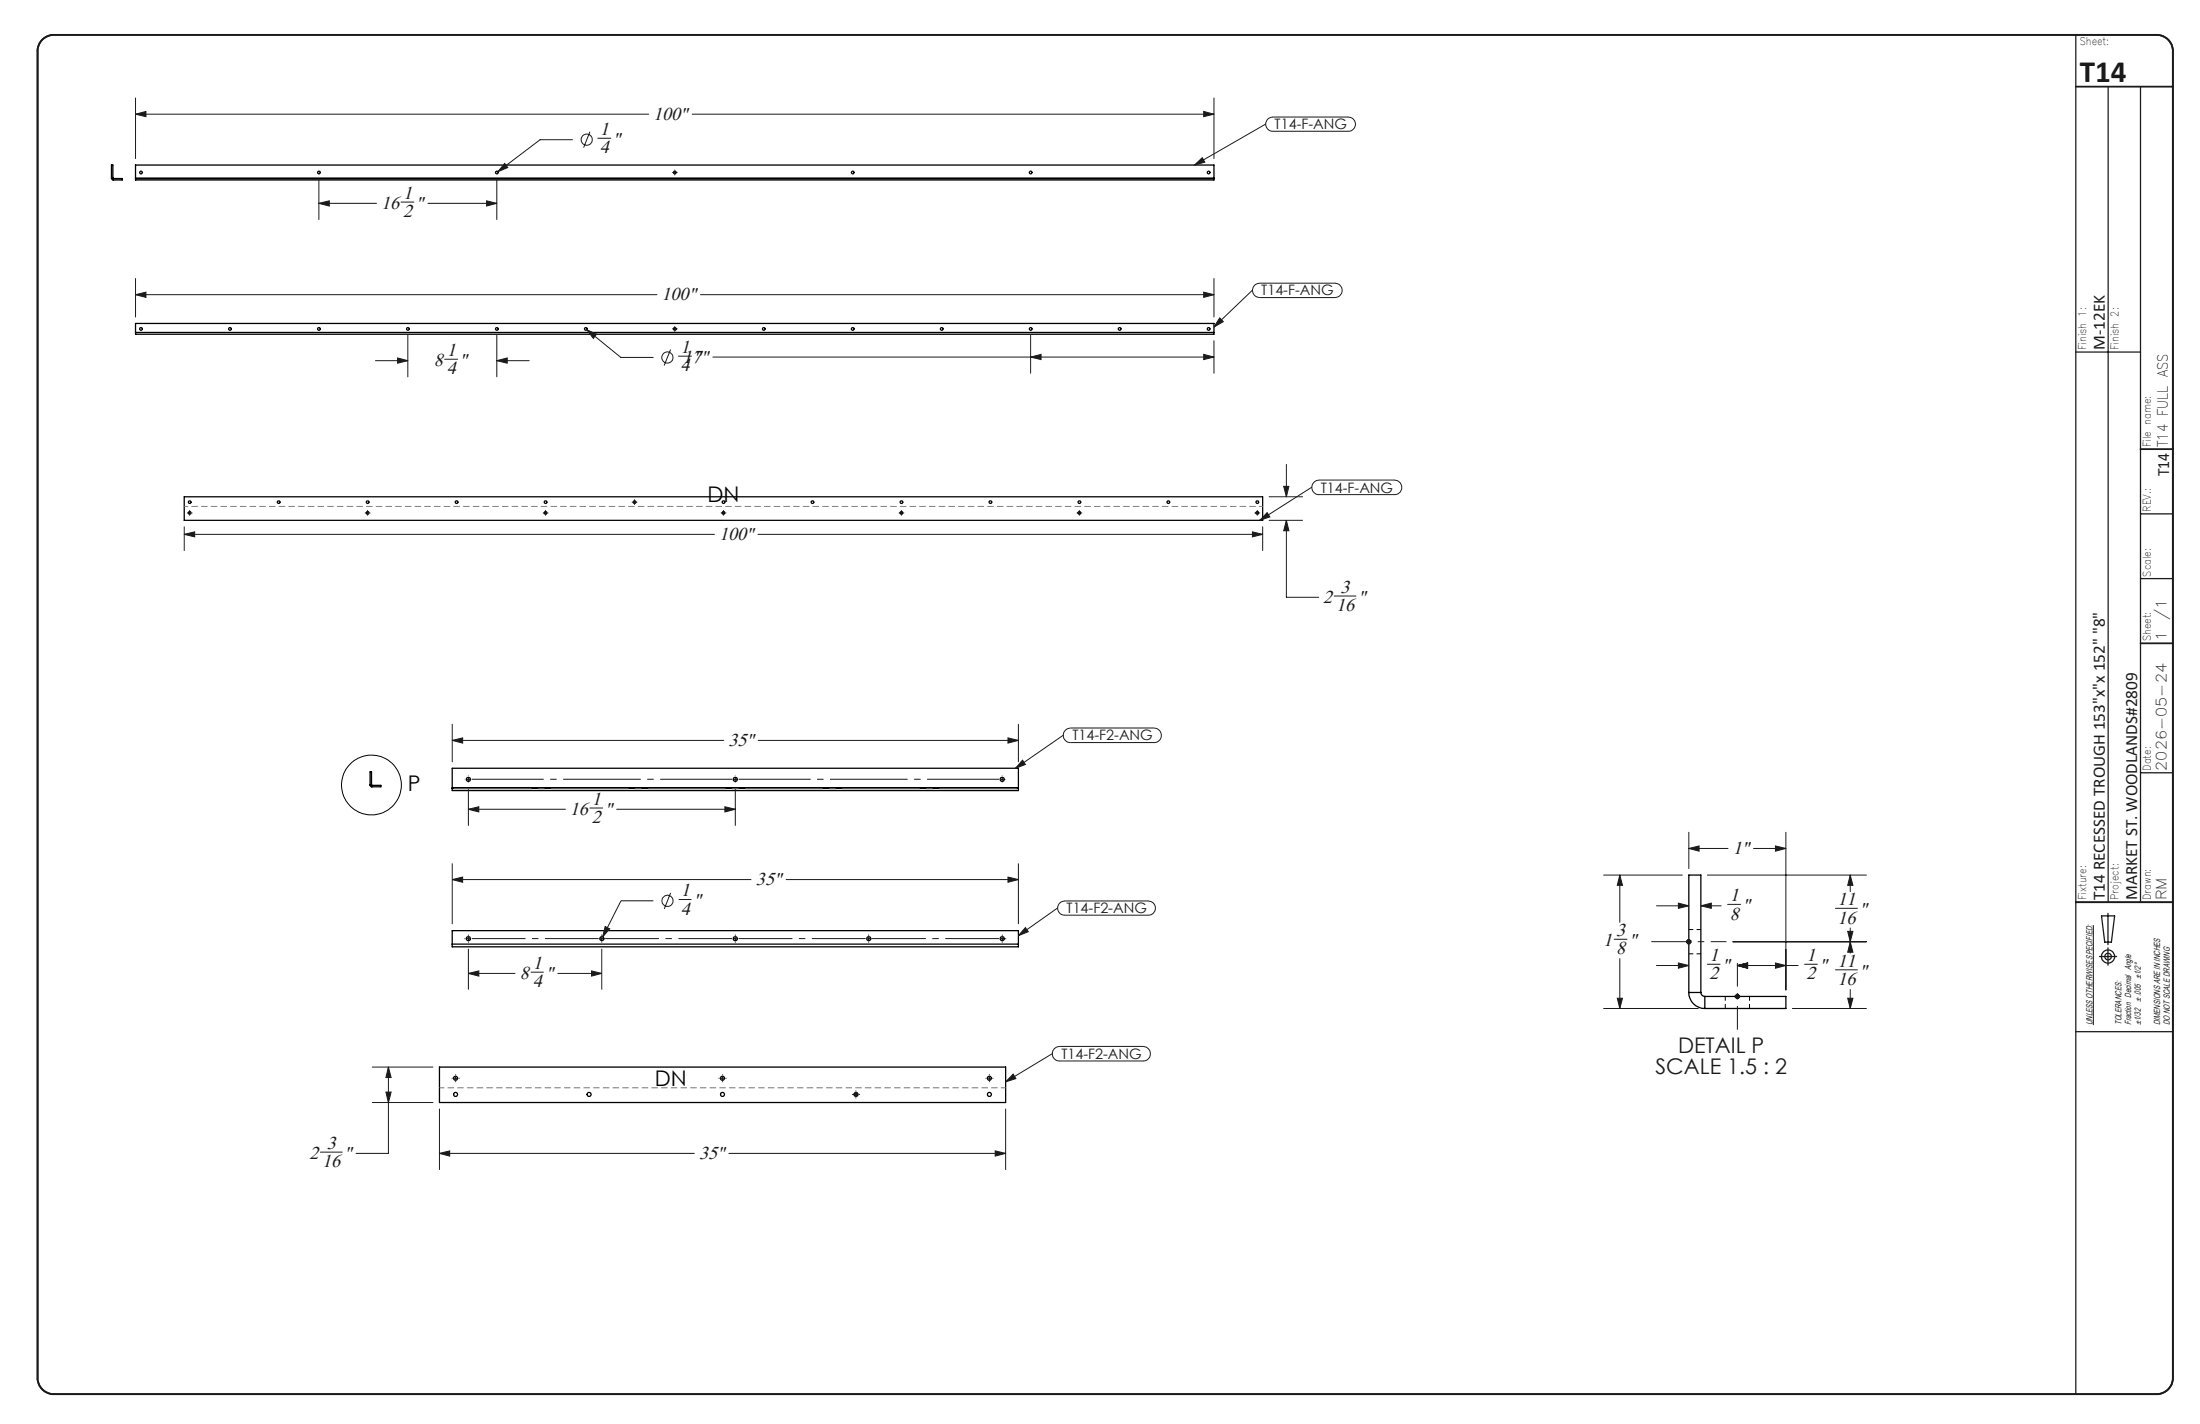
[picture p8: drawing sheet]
<svg xmlns="http://www.w3.org/2000/svg" width="432mm" height="279mm" viewBox="0 0 432 279" stroke-linecap="round" stroke-linejoin="round" font-family="sans-serif">
<g fill="none" stroke="#191924" stroke-width=".2">
<path d="M26.6 19.2v11.9M238.3 19.2v11.9M26.6 22.4l2-.5v1zM26.6 22.4h100.7M62.6 39.9l2-.5v1zM62.6 35.1v8M62.6 39.9h11.3M78.7 39.7h2.5M84 39.9h13.5M95.5 39.4l2 .5-2 .5zM97.5 35.1v8M99.1 32.1l.6 .8-2 .8z"/>
<path d="M112.4 27.4h-6.4l-8.3 6.3M115.8 25.9l-1.3 3.1M117.3 27.1h2.6M132 33.8h.1M132.2 33.8h.4M132.4 33.4h.1M132.4 33.6v.4M132.4 34.3h.1M132.9 33.8h.1M135.9 22.4h102.4M234.5 32.4l1.5-1.5 .5 .9zM236.3 21.9l2 .5-2 .5z"/>
<path d="M248.4 24.3l-13.9 8.1M248.9 23.3l.9-.3h14.8a1.39 1.39 0 0 1 1.4 1.4 1.39 1.39 0 0 1-1.4 1.4h-14.8a1.4 1.4 0 0 1-1.3-.9 1.4 1.4 0 0 1 .4-1.6zM26.6 57.8l2-.5v1zM26.6 54.6v7.6M26.6 57.8h102.3M137.5 57.8h100.8M236.3 57.3l2 .5-2 .5zM238.3 54.6v7.6M245.8 56.9l-7.5 7.3M246.2 56.1l.5-.4 .5-.1h14.8a1.41 1.41 0 0 1 1.4 1.4 1.41 1.41 0 0 1-1.4 1.4h-14.8a1.42 1.42 0 0 1-1.2-.8 1.42 1.42 0 0 1 .2-1.5zM73.7 70.8h6.3M78 70.2l2 .6-2 .5z"/>
<path d="M80 65.8v8.1M87.3 70.5h2.5M97.5 70.8l2.1-.6v1.1zM97.5 65.8v8.1M97.5 70.8h6.4M115.2 64.7l1.9 .9-.6 .8zM115.2 64.7l6.6 5.4h6.4M131.6 68.6l-1.2 3.1M132 64.5h.1M132.2 64.5h.4M132.4 64.1h.1M132.4 64.3v.4"/>
<path d="M132.4 64.9v.1M132.9 64.5h.1M133.2 69.9h2.5M139.9 70.1h98.4M202.3 70.1l2-.6v1.1zM202.3 65.8v7.4M236.3 69.5l2 .6-2 .5zM238.3 66.9v6.3M239.4 62.4l.7 .7-1.8 1.1zM124.1 98.5h.1M124.3 98.5h.4M124.5 98v.1"/>
<path d="M124.5 98.3v.4M124.5 99h.1M125 98.5h.1M249.1 97.5h6.6M252 95.4h1l-.5 2.1zM252.5 91.1v6.4M257.5 95.6l-10.2 6.5M258 94.6l.4-.3 .5-.1h14.8a1.43 1.43 0 0 1 1.4 1.4 1.43 1.43 0 0 1-1.4 1.4h-14.8a1.41 1.41 0 0 1-1.3-.9 1.41 1.41 0 0 1 .4-1.5zM36.2 104.8l2-.4v.9zM36.2 103.4v4.6M36.2 104.8h104M36.8 100.6h.1"/>
<path d="M37 100.6h.4M37.2 100.2h.1M37.2 100.4v.5M37.2 101.1h.1M37.6 100.6h.1M71.7 100.6h.1M71.9 100.6h.5M72.1 100.2h.1M72.1 100.4v.5M72.1 101.1h.1M72.6 100.6h.1M106.6 100.6h.1"/>
<path d="M106.9 100.6h.4M107.1 100.2h.1M107.1 100.4v.5M107.1 101.1h.1M107.5 100.6h.1M141.5 100.6h.1M141.8 100.6h.4M142 100.2h.1M142 100.4v.5M142 101.1h.1M142.4 100.6h.1M148.8 104.8h99"/>
<path d="M176.5 100.6h.1M176.7 100.6h.4M176.9 100.2h.1M176.9 100.4v.5M176.9 101.1h.1M177.3 100.6h.1M211.4 100.6h.1M211.6 100.6h.5M211.8 100.2h.1M211.8 100.4v.5M211.8 101.1h.1M212.3 100.6h.1"/>
<path d="M245.8 104.4l2 .4-2 .5zM246.3 100.6h.1M246.6 100.6h.4M246.8 100.2h.1M246.8 100.4v.5M246.8 101.1h.1M247.2 100.6h.1M247.8 103.4v4.6M248.7 100.6l.5 .8-1.9 .7zM249.1 102.1h6.6M252.5 102.1l.5 2h-1zM252.5 102.1v15.1h6.3"/>
<path d="M261.9 116.9h4.2M88.8 145.3l2-.5v1zM88.8 142.1v7.4M88.8 145.3h53.3M91.2 152.9h.1M91.6 152.9h.7M91.9 158.8l2.1-.5v1zM91.9 152.2v.1M91.9 152.6v.6M91.9 153.6h.1M91.9 154.9v7.1M91.9 158.8h19.1"/>
<path d="M115.8 158.5h2.5M121 158.8h23.3M142.3 158.3l2 .5-2 .5zM144 152.9h.6M144.3 152.2v.1M144.3 152.6v.6M144.3 153.6h.1M144.3 154.9v7.1M148.8 145.3h51.1M196.4 152.9h.6M196.7 152.2v.1M196.7 152.6v.6"/>
<path d="M196.7 153.6h.1M197.3 152.9h.1M197.8 144.8l2.1 .5-2.1 .5zM199.9 142.1v7.4M200.7 149.2l.6 .8-2 .7zM208.7 144.3l-9.4 6.4M209.1 143.3l.3-.3 .7-.2h16.4a1.43 1.43 0 0 1 1.4 1.5 1.43 1.43 0 0 1-1.4 1.4h-16.4a1.4 1.4 0 0 1-1.3-.8 1.4 1.4 0 0 1 .3-1.6zM88.8 172.6l2-.5v1zM88.8 169.4v11.9M88.8 172.6h58.7M128.2 176.7h-6.3l-3.6 7.1M131.6 175.2l-1.2 3.1"/>
<path d="M133.2 176.5h2.5M154.2 172.6h45.7M197.8 172.1l2.1 .5-2.1 .5zM199.9 169.4v11.9M207.6 178.2l-7.7 5.4M207.8 177.4a1.5 1.5 0 0 1 1.2-.6h16.4a1.39 1.39 0 0 1 1.4 1.4 1.39 1.39 0 0 1-1.4 1.4h-16.4a1.41 1.41 0 0 1-1.2-2.2zM314.7 171.7h15.5M317.9 171.7l.6 2h-1.1zM317.9 171.7v9.3M325.1 177.7h6.4M329.4 177.2l2.1 .5-2.1 .5zM331.5 166.5l2-.5v1z"/>
<path d="M331.5 163.3v7.1M331.5 166.5h7.7M333.8 177.7l2.1-.5v1zM333.8 177.7h4M335.1 171.7h31.2M339.1 177.4h2.5M344.2 166.5h6.3M348.5 166l2 .5-2 .5zM350.5 163.3v30.9M360.3 178.2h4.3M363.1 171.7l.6 2h-1zM363.1 171.7v3.2"/>
<path d="M91.2 184.2h.1M91.6 184.2h.7M91.9 191l2.1-.5v1zM91.9 183.4v.2M91.9 183.9v.6M91.9 184.8v.1M91.9 186.2v8M91.9 191h9.2M104.2 190.7h2.5M109.4 191h8.7M116.1 190.5l2 .5-2 .5zM117.8 184.2h.6"/>
<path d="M118.1 183.4v.2M118.1 183.9v.6M118.1 184.8v.1M118.1 186.2v8M118.8 181.8l.9 .4-1.4 1.6zM144 184.2h.6M144.3 183.4v.2M144.3 183.9v.6M144.3 184.8v.1M170.2 184.2h.6M170.5 183.4v.2M170.5 183.9v.6"/>
<path d="M170.5 184.8v.1M196.4 184.2h.6M196.7 183.4v.2M196.7 183.9v.6M196.7 184.8v.1M197.3 184.2h.1M201.3 182l.5 .8-1.9 .8zM314.7 197.9h18.6M316.8 184.3h2.5M317.4 195.9h1.1l-.6 2zM317.9 188.1v9.8M325.1 189.4h6.4"/>
<path d="M329.4 188.9l2.1 .5-2.1 .6zM335.1 189.2h2.5M340.1 184.8h26.2M341 189.4l2-.5v1.1zM341 189.4h11.9M348.5 188.9l2 .5-2 .6zM351.8 197.9h14.5M354.2 189.2h2.5M360.3 190.3h4.3M362.7 182.7h1l-.6 2.1zM362.7 195.9h1l-.6 2zM363.1 184.8l.6 2h-1z"/>
<path d="M363.1 182.1v4.9M363.1 194.1v3.8M410.9 181.5v19.6M73.1 209.4h11.9M73.1 216.3h11.9M75.7 214.3h1.1l-.6 2zM76.2 209.4l.6 2h-1.1zM76.2 209.4v16.9h-6.3M86.3 217.6v11.9M88.7 211.6h.1M89.1 211.6h.6M89.4 210.9h.1"/>
<path d="M89.4 211.2v.7M89.4 212.2v.1M90.1 211.6h.1M141.1 211.6h.1M141.5 211.6h.6M141.8 210.9h.1M141.8 211.2v.7M141.8 212.2v.1M142.5 211.6h.1M167.3 214.7h.1M167.7 214.7h.6M168 214v.1"/>
<path d="M168 214.4v.7M168 215.4h.1M168.6 214.7h.1M193.5 211.6h.1M193.9 211.6h.6M194.2 210.9h.1M194.2 211.2v.7M194.2 212.2v.1M194.8 211.6h.1M197.4 217.6v11.9M198.9 210.7l.5 .9-2 .7zM206.6 206.7l-9.2 5.6"/>
<path d="M206.9 205.8l.4-.3 .7-.2h16.4a1.43 1.43 0 0 1 1.4 1.4 1.43 1.43 0 0 1-1.4 1.5h-16.4a1.4 1.4 0 0 1-1.4-.9 1.4 1.4 0 0 1 .3-1.5zM62.9 226.1h4.3M86.3 226.3l2-.5v1zM86.3 226.3h50M143.1 226.3h54.3M195.3 225.8l2.1 .5-2.1 .5z"/>
<circle cx="115.1" cy="27.4" r="1.09"/>
<circle cx="131" cy="70.2" r="1.09"/>
<circle cx="131" cy="176.8" r="1.1"/>
</g>
<g fill="none" stroke="#191924" stroke-width=".25">
<path d="M407.4 6.8v266.7M413.8 17v160M420.1 17v160M407.4 69.1h12.7M420.1 113.5h6.4M420.1 100.8h6.4M420.1 151.6h6.4M407.4 177h19.1M412.5 179.7h2.5l-.6 5.2h-1.3zM413.7 179.2v6.1M412.1 187.7h3.3M413.7 186v3.4"/>
<path d="M407.4 202.4h19.1"/>
<circle cx="413.7" cy="187.7" r=".66"/>
<circle cx="413.8" cy="187.7" r="1.29"/>
</g>
<path d="M8.2 7.9a3.3 3.3 0 0 1 2.3-1.1h412.8a3.2 3.2 0 0 1 3.2 3.2v260.4a3.2 3.2 0 0 1-3.2 3.1h-412.8a3.2 3.2 0 0 1-3.1-3.1v-260.4a3.2 3.2 0 0 1 .8-2.1zM407.4 17h19.1M420.1 88.1h6.4M420.1 126.2h6.4M407.4 177h19.1" fill="none" stroke="#191924" stroke-width=".35"/>
<g fill="none" stroke="#000" stroke-width=".25">
<path d="M21.9 35l.1 .2 .2 .1M21.9 35h.3M21.9 35v-2.6h.3v2.6M22.2 35h.1M22.2 35v.3M22.2 35h1.8v.3h-1.8M26.6 35h.1M26.6 35h211.7M26.6 35v-2.6h211.7v2.6M26.6 35v.3h211.7v-.3M238.3 35h.1M26.6 65.2v.4h211.7v-.4"/>
<path d="M26.6 65.2v-1.7h211.7v1.7M26.6 65.2h211.7M36.2 97.5h211.6v4.6h-211.6zM72.6 154l.1 .2 .3 .2M72.6 154h.3M72.6 154v-2.6h.3v2.6M72.9 154l.1 .1M73 154.1v.3M73 154.1h1.8v.3h-1.8M88.8 154.6v.1M88.8 154.6v-3.9h111.1v3.9M88.8 154.7v.4h111.1v-.4"/>
<path d="M88.8 154.7h111.1M88.8 154.6h111.1M199.9 154.6v.1M88.8 185.2v.6h111.1v-.6M88.8 185.2v-2.6h111.1v2.6M88.8 185.2h111.1M331.5 194.7a3.1 3.1 0 0 0 3.1 3.2M331.5 194.7h2.3M331.5 194.7v-23h2.3v23M333.8 194.7a.78 .78 0 0 0 .8 .8M334.6 195.5v2.4M334.6 195.5h15.9v2.4h-15.9"/>
<path d="M86.3 209.4h111.1v6.9h-111.1z"/>
<circle cx="27.7" cy="33.8" r=".26"/>
<circle cx="62.6" cy="33.8" r=".26"/>
<circle cx="97.5" cy="33.8" r=".26"/>
<circle cx="132.5" cy="33.8" r=".26"/>
<circle cx="167.4" cy="33.8" r=".26"/>
<circle cx="202.3" cy="33.8" r=".26"/>
<circle cx="237.2" cy="33.8" r=".26"/>
<circle cx="27.7" cy="64.5" r=".26"/>
<circle cx="45.1" cy="64.5" r=".26"/>
<circle cx="62.6" cy="64.5" r=".26"/>
<circle cx="80.1" cy="64.5" r=".26"/>
<circle cx="97.5" cy="64.5" r=".26"/>
<circle cx="115" cy="64.5" r=".26"/>
<circle cx="132.5" cy="64.5" r=".26"/>
<circle cx="149.9" cy="64.5" r=".26"/>
<circle cx="167.4" cy="64.5" r=".26"/>
<circle cx="184.8" cy="64.5" r=".26"/>
<circle cx="202.3" cy="64.5" r=".26"/>
<circle cx="219.8" cy="64.5" r=".26"/>
<circle cx="237.2" cy="64.5" r=".26"/>
<circle cx="37.2" cy="98.5" r=".26"/>
<circle cx="54.7" cy="98.5" r=".26"/>
<circle cx="72.2" cy="98.5" r=".26"/>
<circle cx="89.6" cy="98.5" r=".26"/>
<circle cx="107.1" cy="98.5" r=".26"/>
<circle cx="124.6" cy="98.5" r=".26"/>
<circle cx="142" cy="98.5" r=".26"/>
<circle cx="159.5" cy="98.5" r=".26"/>
<circle cx="176.9" cy="98.5" r=".26"/>
<circle cx="194.4" cy="98.5" r=".26"/>
<circle cx="211.9" cy="98.5" r=".26"/>
<circle cx="229.3" cy="98.5" r=".26"/>
<circle cx="246.8" cy="98.5" r=".26"/>
<circle cx="37.2" cy="100.6" r=".26"/>
<circle cx="72.2" cy="100.6" r=".26"/>
<circle cx="107.1" cy="100.6" r=".26"/>
<circle cx="142" cy="100.6" r=".26"/>
<circle cx="176.9" cy="100.6" r=".26"/>
<circle cx="211.9" cy="100.6" r=".26"/>
<circle cx="246.8" cy="100.6" r=".26"/>
<circle cx="91.9" cy="152.9" r=".39"/>
<circle cx="144.3" cy="152.9" r=".39"/>
<circle cx="196.7" cy="152.9" r=".39"/>
<circle cx="91.9" cy="184.2" r=".39"/>
<circle cx="118.1" cy="184.2" r=".39"/>
<circle cx="144.3" cy="184.2" r=".39"/>
<circle cx="170.5" cy="184.2" r=".39"/>
<circle cx="196.7" cy="184.2" r=".39"/>
<circle cx="89.4" cy="211.6" r=".4"/>
<circle cx="89.4" cy="214.7" r=".39"/>
<circle cx="115.6" cy="214.7" r=".4"/>
<circle cx="141.8" cy="211.6" r=".4"/>
<circle cx="141.8" cy="214.7" r=".39"/>
<circle cx="168" cy="214.7" r=".4"/>
<circle cx="194.2" cy="211.6" r=".4"/>
<circle cx="194.2" cy="214.7" r=".39"/>
</g>
<path d="M331.5 187.1h2.4M333.9 182.4h-2.4M338.6 195.5v2.4M343.4 197.9v-2.4" fill="none" stroke="#000" stroke-width=".2" stroke-dasharray="1.3 .6" stroke-dashoffset=".4" stroke-linecap="butt"/>
<circle cx="72.9" cy="154" r="5.9" fill="none" stroke="#000" stroke-width=".2"/>
<path d="M331 184.8h1M331.1 184.4l.7 .7M331.5 184.3v1M331.8 184.4l-.7 .7M340.5 195.5h1M340.6 195.2l.7 .7M341 195v1M341.3 195.2l-.7 .7" fill="none" stroke="#191924" stroke-width=".5"/>
<path d="M92.6 184.2h24.9M118.8 184.2h24.9M145 184.2h24.9M171.2 184.2h24.9" fill="none" stroke="#191924" stroke-width=".2" stroke-dasharray="15.2 1.3 1.3 1.3" stroke-dashoffset="4.7" stroke-linecap="butt"/>
<path d="M341 188.9v13.1" fill="none" stroke="#191924" stroke-width=".2" stroke-dasharray="15.2 1.3 1.3 1.3" stroke-dashoffset="10.6" stroke-linecap="butt"/>
<path d="M324.1 184.8h14.8" fill="none" stroke="#191924" stroke-width=".2" stroke-dasharray="15.2 1.3 1.3 1.3" stroke-dashoffset="7.4" stroke-linecap="butt"/>
<path d="M247.9 99.4h-211.7" fill="none" stroke="#808080" stroke-width=".2" stroke-dasharray="1.3 .6" stroke-dashoffset=".5" stroke-linecap="butt"/>
<path d="M86.3 213.4h111.1" fill="none" stroke="#808080" stroke-width=".2" stroke-dasharray="1.3 .6" stroke-dashoffset=".3" stroke-linecap="butt"/>
<path d="M199.9 154.8h-111.1" fill="none" stroke="#808080" stroke-width=".2" stroke-dasharray="15.2 1.3 1.3 1.3" stroke-dashoffset="-.3" stroke-linecap="butt"/>
<path d="M92.6 152.9h51.1M145 152.9h51.1" fill="none" stroke="#191924" stroke-width=".2" stroke-dasharray="15.2 1.3 1.3 1.3" stroke-dashoffset="1.1" stroke-linecap="butt"/>
<g fill="#191924">
<path d="M200.7 149.2l.6 .8-2 .7z"/>
<path d="M234.5 32.4l1.5-1.5 .5 .9zM239.4 62.4l.7 .7-1.8 1.1zM201.3 182l.5 .8-1.9 .8z"/>
<path d="M95.5 39.4l2 .5-2 .5zM62.6 39.9l2-.5v1zM99.1 32.1l-1.4 1.6 2-.8zM26.6 22.4l2-.5v1zM236.3 21.9l2 .5-2 .5zM26.6 57.8l2-.5v1zM236.3 57.3l2 .5-2 .5zM97.5 70.8l2.1-.6v1.1zM78 70.2l2 .6-2 .5zM202.3 70.1l2-.6v1.1zM236.3 69.5l2 .6-2 .5zM115.2 64.7l1.3 1.7 .6-.8zM36.2 104.8l2-.4v.9zM245.8 104.4l2 .4-2 .5zM252.5 102.1l.5 2h-1zM252 95.4h1l-.5 2.1zM88.8 145.3l2-.5v1zM197.8 144.8l2.1 .5-2.1 .5zM91.9 158.8l2.1-.5v1zM142.3 158.3l2 .5-2 .5zM76.2 209.4l.6 2h-1.1zM75.7 214.3h1.1l-.6 2zM195.3 225.8l2.1 .5-2.1 .5zM86.3 226.3l2-.5v1z"/>
<path d="M248.7 100.6l.5 .8-1.9 .7zM198.9 210.7l.5 .9-2 .7z"/>
<path d="M317.9 171.7l.6 2h-1.1zM317.4 195.9h1.1l-.6 2zM331.5 166.5l2-.5v1zM348.5 166l2 .5-2 .5zM333.8 177.7l2.1-.5v1zM329.4 177.2l2.1 .5-2.1 .5zM362.7 182.7h1l-.6 2.1zM363.1 171.7l.6 2h-1zM362.7 195.9h1l-.6 2zM363.1 184.8l.6 2h-1zM341 189.4l2-.5v1.1zM348.5 188.9l2 .5-2 .6zM329.4 188.9l2.1 .5-2.1 .6zM341 189.4l2-.5v1.1z"/>
<path d="M88.8 172.6l2-.5v1zM197.8 172.1l2.1 .5-2.1 .5zM91.9 191l2.1-.5v1zM116.1 190.5l2 .5-2 .5zM118.8 181.8l-.5 2 1.4-1.6z"/>
</g>
<text font-size="6.1" fill="#191924" x="408.2" y="16.1">T14</text>
<g font-size="4.2">
<text x="138.9" y="98.4">DN</text>
<text x="80" y="155.3">P</text>
<text x="128.5" y="213.1">DN</text>
</g>
<g font-size="4.2" fill="#191924">
<text x="329.4" y="206.5">DETAIL P</text>
<text x="324.9" y="210.7">SCALE 1.5 : 2</text>
</g>
<g font-size="3.7" fill="#191924">
<text x="128.2" y="23.5">100&quot;</text>
<text x="117.7" y="26.5">1</text>
<text x="120.3" y="28.5">&quot;</text>
<text x="117.7" y="30.1">4</text>
<text x="74.8" y="41">16</text>
<text x="79.1" y="39">1</text>
<text x="81.6" y="41">&quot;</text>
<text x="79.1" y="42.6">2</text>
<text x="129.9" y="58.9">100&quot;</text>
<text x="85.2" y="71.9">8</text>
<text x="87.7" y="69.9">1</text>
<text x="90.2" y="71.9">&quot;</text>
<text x="133.6" y="69.3">1</text>
<text x="134" y="71.1">17&quot;</text>
<text x="136.1" y="71.2">&quot;</text>
<text x="87.7" y="73.5">4</text>
<text x="133.6" y="72.9">4</text>
<text x="141.1" y="105.9">100&quot;</text>
<text x="259.7" y="118.3">2</text>
<text x="262.3" y="119.9">16</text>
<text x="263.1" y="116.3">3</text>
<text x="266.5" y="118.3">&quot;</text>
<text x="143" y="146.4">35&quot;</text>
<text x="111.9" y="159.9">16</text>
<text x="116.2" y="157.9">1</text>
<text x="116.2" y="161.5">2</text>
<text x="118.7" y="159.9">&quot;</text>
<text x="340.1" y="167.6">1&quot;</text>
<text x="148.4" y="173.7">35&quot;</text>
<text x="133.6" y="179.5">4</text>
<text x="133.6" y="175.9">1</text>
<text x="136.1" y="177.9">&quot;</text>
<text x="339.5" y="176.8">1</text>
<text x="342" y="178.8">&quot;</text>
<text x="360.7" y="177.6">11</text>
<text x="365" y="179.6">&quot;</text>
<text x="314.7" y="185.6">1</text>
<text x="317.2" y="183.7">3</text>
<text x="319.7" y="185.6">&quot;</text>
<text x="339.5" y="180.4">8</text>
<text x="360.7" y="181.2">16</text>
<text x="104.6" y="190.1">1</text>
<text x="317.2" y="187.3">8</text>
<text x="335.5" y="188.6">1</text>
<text x="338" y="190.6">&quot;</text>
<text x="354.6" y="188.6">1</text>
<text x="357.1" y="190.6">&quot; 11</text>
<text x="365" y="191.7">&quot;</text>
<text x="102" y="192.1">8</text>
<text x="104.6" y="193.7">4</text>
<text x="107.1" y="192.1">&quot;</text>
<text x="335.5" y="192.2">2</text>
<text x="354.6" y="192.2">2</text>
<text x="360.7" y="193.3">16</text>
<text x="60.7" y="227.4">2</text>
<text x="64.1" y="225.4">3</text>
<text x="67.6" y="227.4">&quot;</text>
<text x="137.2" y="227.4">35&quot;</text>
<text x="63.3" y="229">16</text>
</g>
<g font-size="3.4" fill="#191924">
<text x="413.1" y="68.7" transform="rotate(-90 413.1 68.7)">M-12EK</text>
<text x="425.7" y="93.4" transform="rotate(-90 425.7 93.4)">T14</text>
<text x="413.1" y="176.6" transform="rotate(-90 413.1 176.6)">T14 RECESSED TROUGH 153&quot;x&quot;x 152&quot; &quot;8&quot;</text>
<text x="419.4" y="176.6" transform="rotate(-90 419.4 176.6)">MARKET ST. WOODLANDS#2809</text>
</g>
<g font-size="2.8" fill="#191924">
<text x="250.2" y="25.4">T14-F-ANG</text>
<text x="247.6" y="58">T14-F-ANG</text>
<text x="425.5" y="87.7" transform="rotate(-90 425.5 87.7)">T14 FULL ASS</text>
<text x="259.2" y="96.6">T14-F-ANG</text>
<text x="425.2" y="125.8" transform="rotate(-90 425.2 125.8)">1</text>
<text x="425.2" y="121.7" transform="rotate(-90 425.2 121.7)">/1</text>
<text x="210.5" y="145.3">T14-F2-ANG</text>
<text x="425.2" y="151.2" transform="rotate(-90 425.2 151.2)">2026-05-24</text>
<text x="209.3" y="179.2">T14-F2-ANG</text>
<text x="425.2" y="176.6" transform="rotate(-90 425.2 176.6)">RM</text>
<text x="208.3" y="207.8">T14-F2-ANG</text>
</g>
<g font-size="2.1" fill="#191924">
<text x="408.2" y="8.9">Sheet:</text>
<text x="409.5" y="68.7" transform="rotate(-90 409.5 68.7)">Finish 1:</text>
<text x="415.8" y="68.7" transform="rotate(-90 415.8 68.7)">Finish 2:</text>
<text x="422.2" y="87.7" transform="rotate(-90 422.2 87.7)">File name:</text>
<text x="422.2" y="100.4" transform="rotate(-90 422.2 100.4)">REV.:</text>
<text x="422.2" y="113.1" transform="rotate(-90 422.2 113.1)">Scale:</text>
<text x="422.2" y="125.8" transform="rotate(-90 422.2 125.8)">Sheet:</text>
<text x="422.2" y="151.2" transform="rotate(-90 422.2 151.2)">Date:</text>
<text x="409.5" y="176.6" transform="rotate(-90 409.5 176.6)">Fixture:</text>
<text x="415.8" y="176.6" transform="rotate(-90 415.8 176.6)">Project:</text>
<text x="422.2" y="176.6" transform="rotate(-90 422.2 176.6)">Drawn:</text>
</g>
<g font-size="1.7" fill="#191924">
<text x="420.2" y="196.6" transform="rotate(-90 420.2 196.6)">± .005 ±1/2°</text>
<text x="410.7" y="201.1" transform="rotate(-90 410.7 201.1)">UNLESS OTHERWISE SPECIFIED:</text>
<text x="416.4" y="201.1" transform="rotate(-90 416.4 201.1)">TOLERANCES:</text>
<text x="418.3" y="201.1" transform="rotate(-90 418.3 201.1)">Fraction Decimal Angle</text>
<text x="420.2" y="201.1" transform="rotate(-90 420.2 201.1)">±1/32</text>
<text x="424" y="201.1" transform="rotate(-90 424 201.1)">DIMENSIONS ARE IN INCHES</text>
<text x="425.9" y="201.1" transform="rotate(-90 425.9 201.1)">DO NOT SCALE DRAWING</text>
</g>
</svg>
